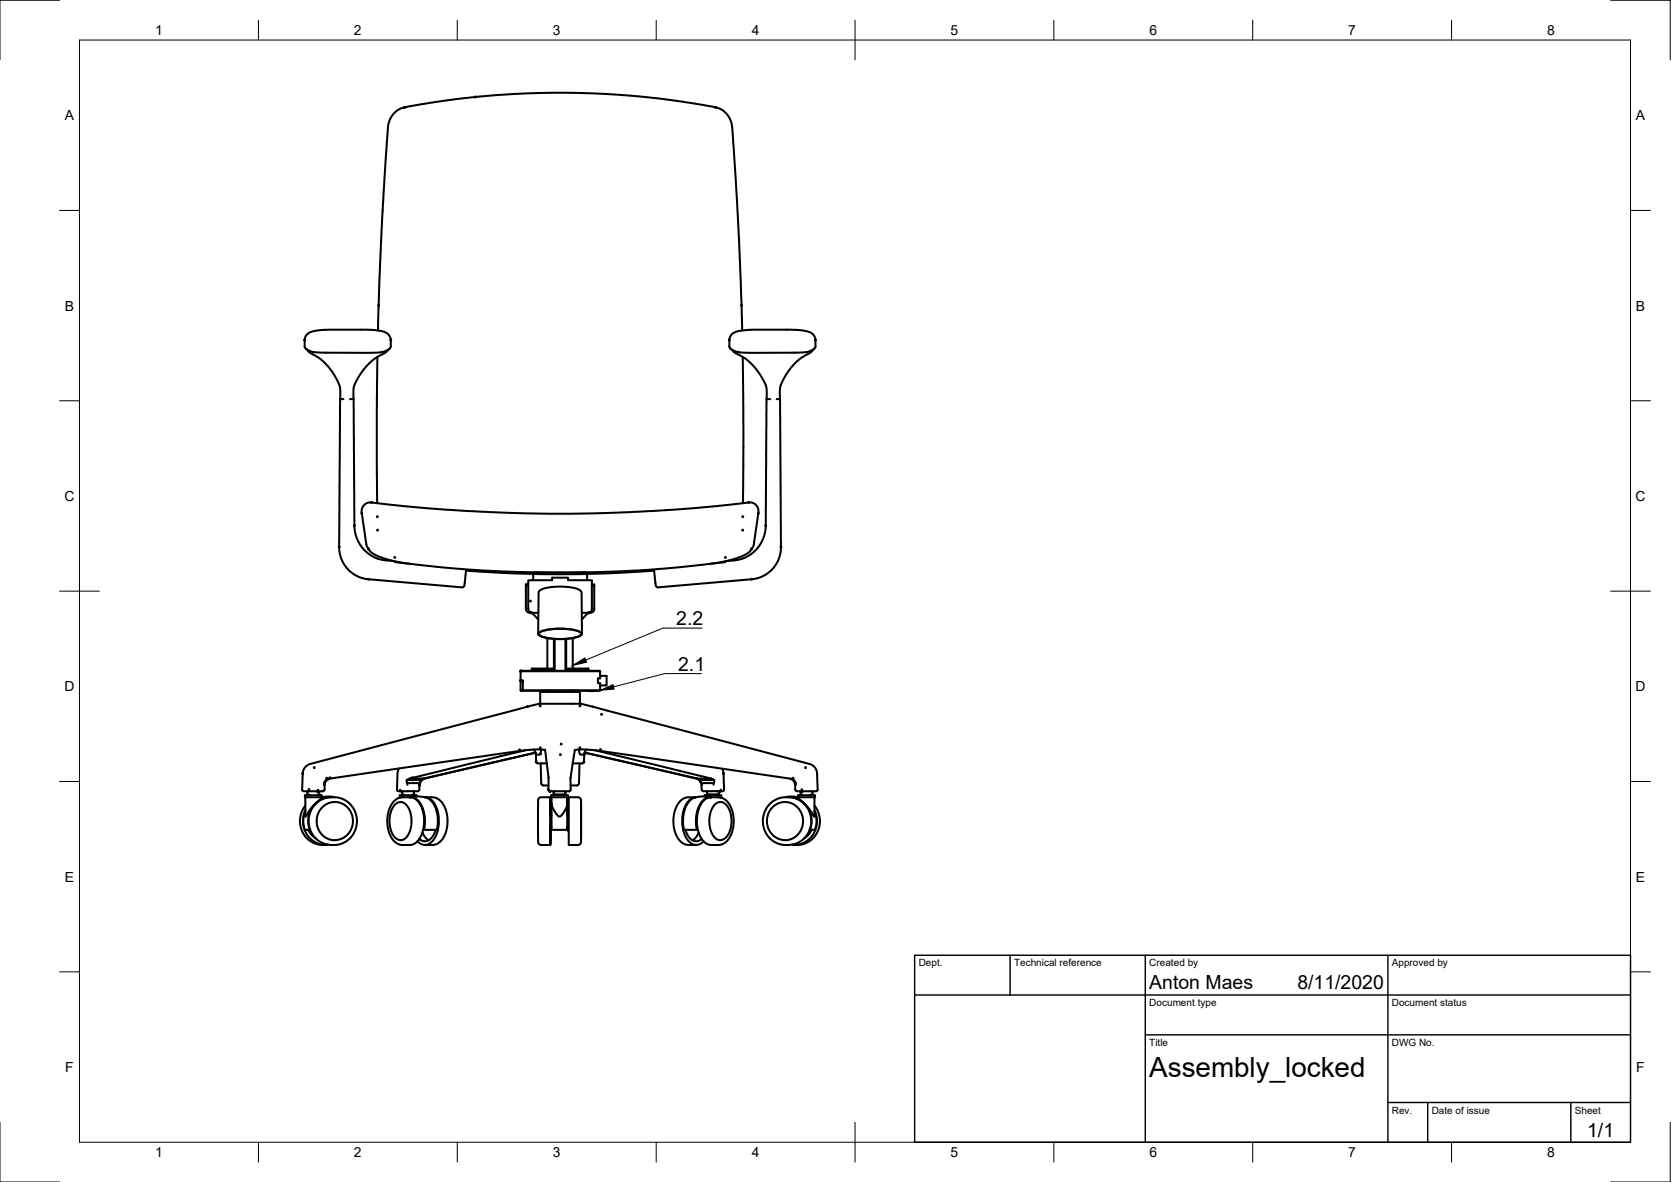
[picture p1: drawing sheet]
<svg xmlns="http://www.w3.org/2000/svg" width="420mm" height="297mm" viewBox="0 0 420 297" stroke-linecap="round" stroke-linejoin="round" font-family="sans-serif">
<!-- layer: Visible -->
<g fill="none" stroke="#000" stroke-width=".51">
<path d="M103.2 26.7l-2.3 .5-1.6 1.1-1.1 1.4-.6 1.9-1.7 26.2-.9 25.2M103.2 26.7l11.1-1.7 9.2-1 8.6-.5 10.8-.2 9.3 .3 12.6 1 13.7 2.1 2.1 .5 1 .5 1.1 .9 .7 1 .7 2.4 1.7 27.8 .8 23.2M76.9 87.6l1 1 1.9 1.1 1.5 1.1 2.5 3 1.6 3.2 .1 3.3M77.2 84l.8-.5 1-.3 2.8-.3h10.7l2.8 .2 1.6 .4 1 .9 .4 .9v1.9l-.3 .4-.8 .5-1.9 .5h-13.9l-2.7-.1-1.7-.8-.4-.5v-2.2zM94.9 89.7l-.1 36.8M98 87.6l-1.1 1-2.9 1.7-2.1 2.1-2.2 3.2-.7 1.4-.1 1.1 .3 35.5 .9 2.4 .7 1.3 1 1.1 1.1 .9 1.4 .8 2.2 .6M183.7 87.6l1 1 2.9 1.7 2.3 2.2 1.4 1.9 1.2 2.3 .3 1.9-.4 35-1 2.8-1.6 2.1-2.3 1.5-2.3 .7M183.9 84.1l.8-.6 1-.3 2.9-.3h10.4l3 .2 1.6 .4 1 .8 .4 1v1.9l-.2 .4-.7 .4-1.9 .5-13.8 .2-2.6-.2-1.8-.6-.6-.6v-2.1zM186.8 89.7l.1 17.3-.1 19.5M204.8 87.6l-1 1-2 1.1-1.4 1.1-2.5 3-1.7 3.2-.1 3.3M85.5 100.3h.9M85.5 100.3l-.2 37.5 .3 2 1.1 2.3 1.2 1.4 1.1 .8 1.7 .8 1.2 .4 24.2 2.1 .6-.3 .2-.9"/>
<path d="M88 100.3h.9M192.7 100.3h1M195.3 100.3h.8M196.1 100.3l.3 37.5-.4 2-.9 2.1-1 1.2-1.4 1.2-1.5 .8-1.5 .4-24.2 2.1-.6-.3-.1-.9M92.6 137.8l.8 1 1.9 1.1 3.1 1 3.9 .7 8.7 1 10.1 .7 17.3 .6 10.8-.1 9-.3 8.9-.6 10.1-1 4.6-.7 3.7-1 2.6-1.2 1-1.2M92.6 137.9l-.5-1-1.2-8.5 .3-1 .5-.6 .5-.4 .9-.2 8.3 1 14.1 1.1 12.1 .6 10.1 .2 11.4-.1 14.9-.6 10-.7 14.8-1.4 .9 .3 .5 .4 .5 1.3-1.2 8.5-.5 1.1M96.2 140.7l2.7 .3M99.3 141v.2l.3 .1 3.5 .4M116.9 146.4h.1M117.2 143.4l11.8 .7 11.1 .2 12.6-.2 11.8-.7M117.2 143.1l-.3 3.3M132.7 147l-.5 .4"/>
<path d="M132.8 146.9l-.6-.1v6.2a1.01 1.01 0 0 0 1 1M132.8 146.9l-.1 .1M133.2 154l.6 .1M133.6 154h.1M133.8 154.1l1.6 1.6M133.8 154.1h.1M134.1 144.2v1.6M134.3 143.8h13.1M135.3 159.3l.2-10.6 .6-.5 1-.4 3.2-.4 3.8 .3 1.4 .4 .7 .6 .1 10.6M135.4 154h-1.6a1.04 1.04 0 0 1-1-1.2v-6.9l5.9-.1 .1-.6h4l.1 .6 5.9 .1v7.1a.95 .95 0 0 1-1 1h-1.5M135.5 159a12 12 0 0 1 7.5-.9l1.7 .3a1.84 1.84 0 0 1 1.6 .9 3.9 3.9 0 0 1-3.3 1.2 15.4 15.4 0 0 1-7.2-.7l-.5-.5zM135.6 159a11.5 11.5 0 0 1 7.3-.9l1.7 .3a1.78 1.78 0 0 1 1.5 .9 3.8 3.8 0 0 1-3.2 1.2 14.9 14.9 0 0 1-7-.7l-.4-.5z"/>
<path d="M147.6 144.2v1.6M147.8 154.1h.1M148.1 154h.1M148.8 146.9l.1 .1M148.9 146.9l.5-.1v.6M148.9 147l.5 .3v5.7a1.36 1.36 0 0 1-1.4 1l-1.7 1.7M164.4 143.1l.4 3.3M164.8 146.4h.1M182.4 141v.2l-.3 .1-3.5 .4M185.5 140.7l-2.8 .3M130.9 171.2h.6M130.9 173.5l.7 .1"/>
<path d="M130.9 168.7h20v1.8h-.6v1.2h.6v1.8h-19.4v-2.5h-.6M130.9 168.7h20M130.9 168.7l.1 2.4M131 171.1l-.1 2.4 .7 .1M131 171.1h.5M133.7 168h3.7v.4h-3.7zM135.8 173.9h10M135.8 173.9v3M136.1 173.6l-.3 .3M136.1 173.6h9.4M137.6 160.4v7.6M138 168.4v.2"/>
<path d="M139.3 160.6v7.4h-1.9M139.5 160.6v7.8h-2.1M142.2 160.6v7.8h2.1M142.4 160.6v7.4h1.9M143.6 168.4v.2M144 160.4v7.6M144.3 168h3.7v.4h-3.7zM145.5 173.6l.3 .3M145.8 173.9v3M148 173.6h1.9M149 177.6l-2.9-.7h-10.5l-57.7 15.1-1.2 .8-.5 1.1-.2 4.7 .3 .2h3.5M149 177.6h.1"/>
<path d="M149 177.6l54.9 14.5 .8 .5 .7 1.2 .2 4.7-.3 .3h-3.6M150.9 173.5l-19.3 .1M150.9 169.8h1.6v2.4l-1.6 .1M76 198.4h.1M76.7 199.8h4.2v.5h-4.2zM77.6 198.8l-.3 .3 .1 .6M77.7 199.7v.1M79.8 198.8h.1M79.9 199.7v.1M80 198.8l.2 .2v.6M80 198.4l-.2 .4M81.5 196.8l-.1 .4"/>
<path d="M81.5 196.8h.2M82 196.1l-.5 .7M82.3 196h-.3M82.3 196.1l-.6 .8-.1 1.5a1.12 1.12 0 0 1-1.4 .4h-.4M82.7 195.7l-.4 .4M100.3 193.1l-.4 1.2-.1 4.3 .3 .2h.8M100.6 198.4l.3 .4M101.4 198.8l-.3 .3 .1 .5M101.5 199.7v.1M102.3 196h3.7M102.4 196.8h3.1M103 195.7h3.5l-.5 .4"/>
<path d="M103 195.7h-.1a.64 .64 0 0 0-.6 .4 .64 .64 0 0 0 .1 .7v.4M103.7 199.7v.1M103.8 198.8l.3 .2-.1 .6M105.5 198.4l-.5 .4h-4.1M105.5 196.8l-.1 .4M105.7 196.7l-.3 1.7M106 196.1l-.5 .7M106.3 195.9l-.6 .7M106.3 195.8h.1M106.5 195.7l28.1-6.6-28.3 6.7M132.1 188.5l-29.1 7.2M134.1 188.4l.4 .5 .2 .7"/>
<path d="M134.7 189.4v.2M134.7 189.6h1M134.7 189.6l.2 2.1 2.6 .1M135.9 188.3l.1 .6-.2 .7M136 191.8l.1 5.2a1.02 1.02 0 0 0 1.4 .4h.4M137.1 188.4l.8 6.9v3.2l.4 .3M137.1 188.5l-2.3-.2-4.1 .4-47.9 7-.8 .4M138.3 198.8h.1M138.3 198.8h4.8M138.6 199.8h4.2v.5h-4.2zM139.5 198.8l-.3 .3 .1 .5h2.8l.1-.6-.3-.2M139.6 199.7v.1"/>
<path d="M141.8 199.7v.1M143.1 198.8h.1M144.5 188.5l2.3-.2 4.1 .4 47.9 7 .8 .4M144.5 188.4l-1 6.9v3.3l-.4 .2M145.7 191.8l-.2 5.2a.96 .96 0 0 1-1.2 .4h-.8M145.7 188.3l-.1 .5 .2 .7M145.8 189.5l.1 .1M145.9 189.6h1M146.9 189.4l-.2 2.3-2.7 .1M147 189.2l28.2 6.5 .6 .4 .5 .7 .1 1.6 .3 .4h4.3M147 189.1l28.3 6.6h3.5M147.6 188.4l-.5 .6-.2 .6"/>
<path d="M149.6 188.5l29.2 7.2M175.2 195.6h.1M175.3 195.7l.6 .4M175.9 196.1l.6 1.1M176.4 196.8h3.1M178.1 198.8l-.3 .3 .1 .5h2.8v-.6l-.2-.2M178.2 199.7v.1M178.8 195.7h.2a.64 .64 0 0 1 .6 .4 .64 .64 0 0 1-.1 .7M179.5 196.8l-.1 .4M179.6 196h-3.7M180.4 199.7v.1M181 198.8h.1"/>
<path d="M181.3 198.4l-.3 .4M181.6 193.2l.3 .9 .2 4.4-.3 .3h-.8M198.9 195.7l.7 .6 .2 .5 .2 1.8 .4 .2h1.4M199.3 196h.3M199.6 196.1l.2 .2a.27 .27 0 0 1 .2 .2 .27 .27 0 0 1-.1 .3h-.1M200.1 196.8v.4M200.7 199.8h4.2v.5h-4.2zM201.6 198.4l.2 .4zM201.6 198.8l-.3 .2 .1 .6M201.7 199.7v.1M203.9 199.7v.1M204 198.8l.3 .3-.1 .5"/>
<path d="M205.6 198.4h.1M76.8 203.9l-.5 1.8 .2 2.2a.53 .53 0 0 0 .6 .6h.9M76.8 200.3l.1 4.9 1.4-2.2 2.4-2.3 .1-.4M76.8 202.5a6 6 0 0 0-.9 6.3 6 6 0 0 0 5.3 3.6h.7M76.8 203.6a6 6 0 0 0 5.8 8.7M77.5 208.5l.8 1.3 1.1 .9M79.3 202.1a6.8 6.8 0 0 1 6.5-1.5l1.6 .9 1.4 1.5 .8 1.9 .1 1.7-.3 1.9-.9 1.6-1.3 1.2-1.8 .9a6.3 6.3 0 0 1-7.5-4 6.2 6.2 0 0 1 1.4-6.1zM81 200.3l-.2 .1a7.2 7.2 0 0 1 3.4-.1M81.1 202.8l.9-.7 1.1-.4a4.7 4.7 0 0 1 5.7 5.2 4.7 4.7 0 0 1-6.9 3.6l-.8-.6-.7-.9-.6-1.1-.1-1 .1-2.1 .6-1.1zM83.2 200.3l-1.4 .2-1.2 .5-1.3 1-.9 1-.6 1.5-.3 1.2v1.5l.4 1.3M99.1 201.3l1-.7 1-.3a3.9 3.9 0 0 1 5.1 3 8.8 8.8 0 0 1-1.3 8.2 3.9 3.9 0 0 1-3.8 .9l-1.2-.4-1.1-.9-.8-1.3-.5-1.8-.1-2.2 .3-1.8 .6-1.5zM100.6 200.3v.1"/>
<path d="M100.7 201.6l1.2 .4 .7 .8 .6 1.5 .3 1.6-.2 2-.6 1.8-.8 1-1.2 .4M100.7 201.5a3.3 3.3 0 0 0-2.5 3 6.4 6.4 0 0 0 1.5 6.2l1 .4M103.1 200.3a5.9 5.9 0 0 1 5.3 .9l.8 1.1 .5 1.5 .4 1.7-.1 2.1a.63 .63 0 0 1-.6 .9h-3M103.2 200.3a3.9 3.9 0 0 1 3.3 3.5l.3 2.1-.2 2.6M104.7 200.2v-.4h-4.2v.5h.7M105 211.4a2.45 2.45 0 0 0 4-.4 8.6 8.6 0 0 0-.6-10l-1-.6-.6-.1 2.8 .2 1 .6 .7 .9 .7 1.2 .4 1.4 .1 3-.7 2.3-1.2 1.7-.9 .5-.8 .3h-2.1M106.2 209.1l.5 1.1 1.1 1M109.5 208.5a3.4 3.4 0 0 1-2.7 2.9l-1.4-.6M138.4 200.3h-2.4l-.4 .2-.3 .5v1.7v9l.6 .6 2.5 .1M138.4 207.8h.3M138.4 204.9h.3M138.4 204.9v-3.6v10.1v-3.7"/>
<path d="M138.4 204.9v-4.5v11.9v-4.6M138.7 201.9v6.6h4M138.7 201.9l.2 .8 .5 1.1 .7 1 .6 .4 .3-.1 .8-1 .7-1.3 .2-.9M138.7 200.3v1.6M142.7 201.9v6.6M142.7 201.9v-1.6v4.6h.3M142.7 200.3v1.6M142.7 204.9v-3.7v7.3M142.7 207.7v.8M143 207.8h-.3v.7M143 200.3l2.5 .1 .6 .6v10.7l-.6 .6h-2.5zM146.1 201.4v9.9"/>
<path d="M172.3 208.5a3.2 3.2 0 0 0 3.2 2.9l1-.6M175.7 209.2l-.9 1.4-.7 .6M176.9 211.4a2.47 2.47 0 0 1-4.1-.4 8.6 8.6 0 0 1 .7-10l1-.6 .6-.1-2.9 .2-.9 .6-.7 .8-.7 1.3-.4 1.2-.1 3.1 .7 2.6 1.2 1.5 1.4 .7 2.3 .1M177.2 200.2v-.4h4.2v.5h-.8M178.6 200.3a3.9 3.9 0 0 0-3.3 3.5l-.3 2.1 .2 2.6M178.8 200.3a5.9 5.9 0 0 0-5.3 .9l-.9 1.2-.5 1.4-.3 1.5v2.3a.64 .64 0 0 0 .1 .7 .64 .64 0 0 0 .6 .2h3M178.8 200.3h1.8M178.8 200.3a3.7 3.7 0 0 0-3.1 3 8.7 8.7 0 0 0 1.3 8.2 3.9 3.9 0 0 0 3.7 .9l1-.3 .7-.4 1.2-1.5 .7-2.1 .2-2-.4-2.3-.9-1.9-1.2-1.2-1.4-.4M179.7 202.3l1.1-.7a2.17 2.17 0 0 1 2.3 1.3 6.7 6.7 0 0 1-.9 7.8l-1.2 .4-.7-.2-.9-.8-.6-1.2-.4-1.5v-2.1l.4-1.6zM181.3 200.3v.1M193.8 201.8l.9-.7 1.5-.6a6.1 6.1 0 0 1 7.6 7.1 6.1 6.1 0 0 1-9.8 3.5l-.9-1-.8-1.3-.5-2.2 .1-1.3 .3-1.2 .7-1.3zM197.4 200.3a7.2 7.2 0 0 1 3.4 .1l-.2-.1"/>
<path d="M197.4 211.1a4.8 4.8 0 0 1-4.6-5.4 4.8 4.8 0 0 1 5.9-4l1.4 .8 1.2 1.5 .5 1.4v1.9l-.7 1.7-1 1.2-1.4 .8-1.3 .1M198.3 200.3l1.4 .2 1.3 .5 1.1 .8 .8 .9 .7 1.3 .4 1.6v1.6l-.3 1.3M200.8 200.3l.1 .5 2.6 2.5 1.2 1.9 .1-4.9M204.1 208.5l-.8 1.3-1.1 .9M204.8 203.8l.4 1.5v2.1a1.02 1.02 0 0 1-.5 1.1h-1.1M204.8 202.5a6 6 0 0 1 .9 6.3 6 6 0 0 1-5.3 3.6h-.7M204.8 203.6a6 6 0 0 1-5.8 8.7"/>
</g>
<g fill="#000" stroke="#000" stroke-width=".25">
<circle cx="101.7" cy="27" r=".24"/>
<circle cx="119.5" cy="24.4" r=".24"/>
<circle cx="179.9" cy="27" r=".24"/>
<circle cx="95.2" cy="76.8" r=".24"/>
<circle cx="186.5" cy="76.7" r=".24"/>
<circle cx="76.6" cy="85.4" r=".24"/>
<circle cx="98.3" cy="85.4" r=".24"/>
<circle cx="183.4" cy="85.4" r=".24"/>
<circle cx="205" cy="85.4" r=".24"/>
<circle cx="85.3" cy="137.4" r=".24"/>
<circle cx="89.1" cy="132.1" r=".24"/>
<circle cx="91" cy="129" r=".24"/>
<circle cx="92.7" cy="138" r=".24"/>
<circle cx="93.4" cy="126.3" r=".24"/>
<circle cx="94.9" cy="129.8" r=".24"/>
<circle cx="94.9" cy="133.2" r=".24"/>
<circle cx="186.7" cy="133.2" r=".24"/>
<circle cx="186.8" cy="129.8" r=".24"/>
<circle cx="188.3" cy="126.3" r=".24"/>
<circle cx="189" cy="138" r=".24"/>
<circle cx="190.7" cy="129" r=".24"/>
<circle cx="192.5" cy="132.1" r=".24"/>
<circle cx="196.4" cy="137.4" r=".24"/>
<circle cx="92.7" cy="145.6" r=".24"/>
<circle cx="99.2" cy="140.1" r=".24"/>
<circle cx="133.4" cy="151.1" r=".24"/>
<circle cx="133.5" cy="154" r=".24"/>
<circle cx="133.6" cy="154" r=".24"/>
<circle cx="148.1" cy="154" r=".24"/>
<circle cx="182.4" cy="140.1" r=".24"/>
<circle cx="189" cy="145.6" r=".24"/>
<circle cx="130.9" cy="171" r=".24"/>
<circle cx="130.9" cy="168.7" r=".24"/>
<circle cx="131" cy="168.6" r=".24"/>
<circle cx="131" cy="171.1" r=".24"/>
<circle cx="132.6" cy="177.6" r=".24"/>
<circle cx="135.8" cy="177.4" r=".24"/>
<circle cx="138" cy="173.6" r=".24"/>
<circle cx="143.6" cy="173.6" r=".24"/>
<circle cx="145.8" cy="177.4" r=".24"/>
<circle cx="151.3" cy="179.5" r=".24"/>
<circle cx="76.1" cy="194.4" r=".24"/>
<circle cx="77.7" cy="198.4" r=".24"/>
<circle cx="79" cy="192.9" r=".24"/>
<circle cx="79.8" cy="198.8" r=".24"/>
<circle cx="79.9" cy="198.8" r=".24"/>
<circle cx="82.1" cy="195.6" r=".24"/>
<circle cx="82.6" cy="195.7" r=".24"/>
<circle cx="83" cy="195.5" r=".24"/>
<circle cx="103.7" cy="195.4" r=".24"/>
<circle cx="105.5" cy="197.4" r=".24"/>
<circle cx="130.6" cy="188.4" r=".24"/>
<circle cx="134.8" cy="191.5" r=".24"/>
<circle cx="135.8" cy="187.9" r=".24"/>
<circle cx="135.9" cy="189.5" r=".24"/>
<circle cx="137.9" cy="198.4" r=".24"/>
<circle cx="138.3" cy="198.8" r=".24"/>
<circle cx="140.9" cy="189.6" r=".24"/>
<circle cx="141.1" cy="187" r=".24"/>
<circle cx="145.8" cy="187.9" r=".24"/>
<circle cx="146.8" cy="191.5" r=".24"/>
<circle cx="146.9" cy="189.6" r=".24"/>
<circle cx="151" cy="188.4" r=".24"/>
<circle cx="181" cy="198.8" r=".24"/>
<circle cx="181.9" cy="194.4" r=".24"/>
<circle cx="199.4" cy="195.6" r=".24"/>
<circle cx="201.7" cy="198.8" r=".24"/>
<circle cx="202.5" cy="192.9" r=".24"/>
<circle cx="103.1" cy="200.4" r=".24"/>
<circle cx="142.7" cy="208.5" r=".24"/>
<circle cx="142.7" cy="201.9" r=".24"/>
<circle cx="142.7" cy="200.4" r=".24"/>
<circle cx="178.7" cy="200.4" r=".24"/>
</g>
<g fill="#000">
<circle cx="130.6" cy="188.7" r=".25"/>
<circle cx="137.9" cy="197.6" r=".25"/>
<circle cx="143.4" cy="197.6" r=".25"/>
<circle cx="151" cy="188.7" r=".25"/>
<circle cx="181.2" cy="198.8" r=".25"/>
</g>
<!-- layer: Border -->
<g fill="none" stroke="#000" stroke-width=".25">
<path d="M15 .1h-15v15M20 10.1h390v276.9h-390zM65 5.1v5M115 5.1v5M165 5.1v5M215 5.1v10M265 5.1v5M315 5.1v5M365 5.1v5M405 .1h15v15M15 52.9h5M410 52.9h5"/>
<path d="M15 100.7h5M410 100.7h5M15 148.6h10M405 148.6h10M15 196.4h5M410 196.4h5M15 244.2h5M410 244.2h5M0 282.1v14.9h15M65 287v5M115 287v5M165 287v5"/>
<path d="M215 282.1v9.9M265 287v5M315 287v5M365 287v5M420 282.1v14.9h-15"/>
</g>
<!-- layer: TitleBlock -->
<path d="M230 240.1h180v46.9h-180zM230 250h180M254 240.1v9.9M288 240.1v46.9M349 240.1v46.9M288 260.1h122M349 277.1h61M359 277.1v9.9M395 277.1v9.9" fill="none" stroke="#000" stroke-width=".36"/>
<!-- layer: Annotations -->
<path d="M144 167.2l3-1.9 .5 1.1zM150.9 173.5l3.2-1.5 .3 1.2z" fill="#000" stroke="#000" stroke-width=".25"/>
<path d="M176.6 157.8h-9.9l-19.4 8.1M176.4 169.3h-9.2l-12.9 3.3" fill="none" stroke="#000" stroke-width=".25"/>
<text font-size="7" x="289" y="270.6">Assembly_locked</text>
<g font-size="4.9">
<text x="170" y="157.1">2.2</text>
<text x="170.5" y="168.6">2.1</text>
<text x="289" y="248.5">Anton Maes</text>
<text x="326.2" y="248.5">8/11/2020</text>
<text x="399.1" y="285.7">1/1</text>
</g>
<g font-size="3.5">
<text x="39" y="8.8">1</text>
<text x="89" y="8.8">2</text>
<text x="139" y="8.8">3</text>
<text x="189" y="8.8">4</text>
<text x="239" y="8.8">5</text>
<text x="289" y="8.8">6</text>
<text x="339" y="8.8">7</text>
<text x="389" y="8.8">8</text>
<text x="16.3" y="30.2">A</text>
<text x="411.3" y="30.2">A</text>
<text x="16.3" y="78">B</text>
<text x="411.3" y="78">B</text>
<text x="16.2" y="125.9">C</text>
<text x="411.2" y="125.9">C</text>
<text x="16.2" y="173.7">D</text>
<text x="411.2" y="173.7">D</text>
<text x="16.3" y="221.6">E</text>
<text x="411.3" y="221.6">E</text>
<text x="16.4" y="269.4">F</text>
<text x="411.4" y="269.4">F</text>
<text x="39" y="290.8">1</text>
<text x="89" y="290.8">2</text>
<text x="139" y="290.8">3</text>
<text x="189" y="290.8">4</text>
<text x="239" y="290.8">5</text>
<text x="289" y="290.8">6</text>
<text x="339" y="290.8">7</text>
<text x="389" y="290.8">8</text>
</g>
<g font-size="2.5">
<text x="231" y="242.9">Dept.</text>
<text x="255" y="242.9">Technical reference</text>
<text x="289" y="242.9">Created by</text>
<text x="350" y="242.9">Approved by</text>
<text x="289" y="252.8">Document type</text>
<text x="350" y="252.8">Document status</text>
<text x="289" y="262.9">Title</text>
<text x="350" y="262.9">DWG No.</text>
<text x="350" y="279.9">Rev.</text>
<text x="360" y="279.9">Date of issue</text>
<text x="396" y="279.9">Sheet</text>
</g>
</svg>
